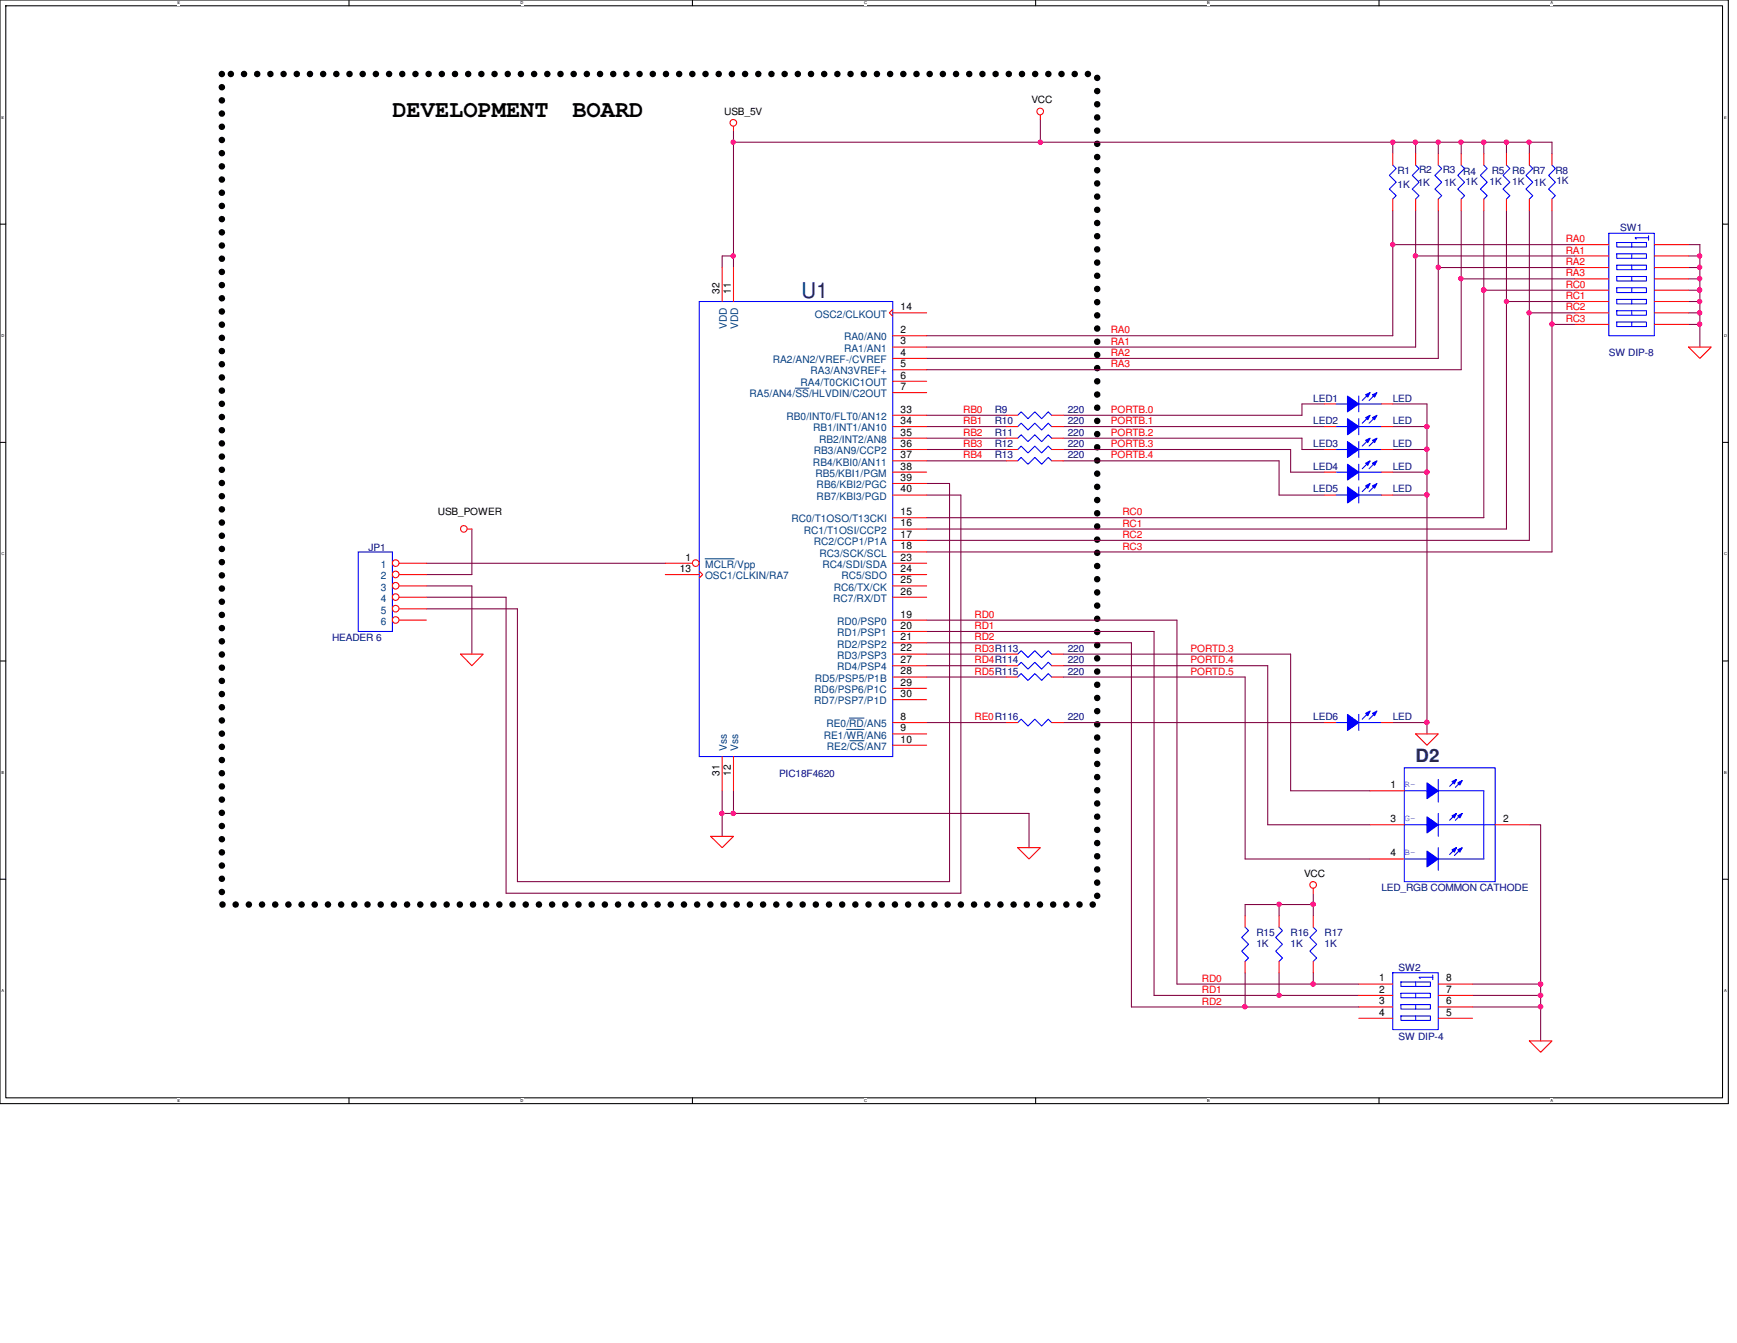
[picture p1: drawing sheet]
<svg xmlns="http://www.w3.org/2000/svg" width="279mm" height="216mm" viewBox="0 0 279 216" stroke-linecap="round" stroke-linejoin="round" font-family="sans-serif">
<path d="M0 0h278v177.4h-278zM.9 .9h276.2v175.6h-276.2z" fill="none" stroke="#000" stroke-width=".17"/>
<g fill="#fff">
<path d="M28.5 .1h.5v.7h-.5z"/>
<path d="M28.5 176.6h.5v.7h-.5z"/>
</g>
<path d="M56.1 0v.9M56.1 176.5v.9" fill="none" stroke="#000" stroke-width=".17"/>
<g fill="#fff">
<path d="M83.7 .1h.5v.7h-.5z"/>
<path d="M83.7 176.6h.5v.7h-.5z"/>
</g>
<path d="M111.4 0v.9M111.4 176.5v.9" fill="none" stroke="#000" stroke-width=".17"/>
<g fill="#fff">
<path d="M139 .1h.4v.7h-.4z"/>
<path d="M139 176.6h.4v.7h-.4z"/>
</g>
<path d="M166.6 0v.9M166.6 176.5v.9" fill="none" stroke="#000" stroke-width=".17"/>
<g fill="#fff">
<path d="M194.2 .1h.4v.7h-.4z"/>
<path d="M194.2 176.6h.4v.7h-.4z"/>
</g>
<path d="M221.8 0v.9M221.8 176.5v.9" fill="none" stroke="#000" stroke-width=".17"/>
<g fill="#fff">
<path d="M249.4 .1h.4v.7h-.4z"/>
<path d="M249.4 176.6h.4v.7h-.4z"/>
<path d="M.3 18.5h.4v.7h-.4z"/>
<path d="M277.3 18.5h.4v.7h-.4z"/>
<path d="M.3 53.6h.4v.7h-.4z"/>
<path d="M277.3 53.6h.5v.7h-.5z"/>
</g>
<path d="M0 36h.9M277.1 36h.9" fill="none" stroke="#000" stroke-width=".17"/>
<g fill="#fff">
<path d="M.3 88.6h.4v.8h-.4z"/>
<path d="M277.3 88.6h.5v.8h-.5z"/>
</g>
<path d="M0 71.1h.9M277.1 71.1h.9" fill="none" stroke="#000" stroke-width=".17"/>
<g fill="#fff">
<path d="M.3 123.8h.4v.7h-.4z"/>
<path d="M277.3 123.8h.4v.7h-.4z"/>
</g>
<path d="M0 106.3h.9M277.1 106.3h.9" fill="none" stroke="#000" stroke-width=".17"/>
<g fill="#fff">
<path d="M.3 158.9h.3v.7h-.3z"/>
<path d="M277.3 158.9h.4v.7h-.4z"/>
</g>
<path d="M0 141.4h.9M277.1 141.4h.9" fill="none" stroke="#000" stroke-width=".17"/>
<path d="M35.7 11.9h140.8v133.5h-140.8z" fill="none" stroke="#000" stroke-width="1.1" stroke-dasharray="0 2.1"/>
<path d="M116.2 43v-1.9h1.8v1.9M149.1 79.6h5.5v64h-73.2v-47.6h-12.8M149.1 77.7h3.6v64h-69.5v-43.8h-14.6M68.6 94.2h7.3v11M68.6 90.6h38.4M75.9 85v7.4h-7.3M116.2 127.1v3.7h49.3v5.5M118 127.1v3.7" fill="none" stroke="#800040" stroke-width=".17"/>
<circle cx="117.9" cy="130.8" r=".34" fill="#f0f"/>
<circle cx="117.9" cy="130.8" r=".34" fill="none" stroke="#f0f" stroke-width=".17"/>
<path d="M118 22.9v18.2" fill="none" stroke="#800040" stroke-width=".17"/>
<circle cx="117.9" cy="41.1" r=".34" fill="#f0f"/>
<circle cx="117.9" cy="41.1" r=".34" fill="none" stroke="#f0f" stroke-width=".17"/>
<path d="M271.6 39.3h1.8v1.8h-1.8M271.6 43h1.8M271.6 44.8h1.8" fill="none" stroke="#800040" stroke-width=".17"/>
<circle cx="273.4" cy="41.1" r=".34" fill="#f0f"/>
<circle cx="273.4" cy="41.1" r=".34" fill="none" stroke="#f0f" stroke-width=".17"/>
<path d="M224 39.3v14.7M235 44.8h18.3M273.4 41.1v1.9" fill="none" stroke="#800040" stroke-width=".17"/>
<circle cx="224" cy="39.3" r=".34" fill="#f0f"/>
<circle cx="224" cy="39.3" r=".34" fill="none" stroke="#f0f" stroke-width=".17"/>
<path d="M227.7 41.1v14.7" fill="none" stroke="#800040" stroke-width=".17"/>
<circle cx="227.7" cy="41.1" r=".34" fill="#f0f"/>
<circle cx="227.7" cy="41.1" r=".34" fill="none" stroke="#f0f" stroke-width=".17"/>
<path d="M231.4 43v14.6" fill="none" stroke="#800040" stroke-width=".17"/>
<circle cx="231.3" cy="43" r=".34" fill="#f0f"/>
<circle cx="231.3" cy="43" r=".34" fill="none" stroke="#f0f" stroke-width=".17"/>
<path d="M235 44.8v14.6" fill="none" stroke="#800040" stroke-width=".17"/>
<circle cx="235" cy="44.8" r=".34" fill="#f0f"/>
<circle cx="235" cy="44.8" r=".34" fill="none" stroke="#f0f" stroke-width=".17"/>
<path d="M273.4 43v1.8" fill="none" stroke="#800040" stroke-width=".17"/>
<circle cx="273.4" cy="43" r=".34" fill="#f0f"/>
<circle cx="273.4" cy="43" r=".34" fill="none" stroke="#f0f" stroke-width=".17"/>
<path d="M238.7 22.9v1.8" fill="none" stroke="#800040" stroke-width=".17"/>
<circle cx="238.7" cy="22.9" r=".36" fill="#f0f"/>
<circle cx="238.7" cy="22.9" r=".36" fill="none" stroke="#f0f" stroke-width=".17"/>
<path d="M238.7 22.9h3.6M242.3 22.9v1.8M242.3 22.9h3.7" fill="none" stroke="#800040" stroke-width=".17"/>
<circle cx="242.3" cy="22.9" r=".34" fill="#f0f"/>
<circle cx="242.3" cy="22.9" r=".34" fill="none" stroke="#f0f" stroke-width=".17"/>
<path d="M246 22.9v1.8" fill="none" stroke="#800040" stroke-width=".17"/>
<circle cx="246" cy="22.9" r=".34" fill="#f0f"/>
<circle cx="246" cy="22.9" r=".34" fill="none" stroke="#f0f" stroke-width=".17"/>
<path d="M118 22.9h49.3M246 22.9h3.6v1.8M149.1 54h74.9M149.1 55.8h78.6M149.1 57.6h82.3M149.1 59.4h85.9" fill="none" stroke="#800040" stroke-width=".17"/>
<circle cx="117.9" cy="22.9" r=".34" fill="#f0f"/>
<circle cx="117.9" cy="22.9" r=".34" fill="none" stroke="#f0f" stroke-width=".17"/>
<circle cx="167.3" cy="22.9" r=".34" fill="#f0f"/>
<circle cx="167.3" cy="22.9" r=".34" fill="none" stroke="#f0f" stroke-width=".17"/>
<path d="M118 21v1.9M205.7 74.1v5.5M116.2 130.8v3.7" fill="none" stroke="#800040" stroke-width=".17"/>
<circle cx="116.1" cy="130.8" r=".34" fill="#f0f"/>
<circle cx="116.1" cy="130.8" r=".34" fill="none" stroke="#f0f" stroke-width=".17"/>
<path d="M149.1 74.1h12.8M171 74.1h34.7M171 70.4h38.4M224 68.6h5.5v3.7M224 72.3h5.5M224 64.9h5.5M229.5 72.3v3.6h-5.5M149.1 105.2h12.8M171 105.2h36.6v21.9" fill="none" stroke="#800040" stroke-width=".17"/>
<circle cx="229.5" cy="75.9" r=".36" fill="#f0f"/>
<circle cx="229.5" cy="75.9" r=".36" fill="none" stroke="#f0f" stroke-width=".17"/>
<circle cx="229.5" cy="72.2" r=".36" fill="#f0f"/>
<circle cx="229.5" cy="72.2" r=".36" fill="none" stroke="#f0f" stroke-width=".17"/>
<path d="M229.5 64.9v3.7" fill="none" stroke="#800040" stroke-width=".17"/>
<circle cx="229.5" cy="68.6" r=".36" fill="#f0f"/>
<circle cx="229.5" cy="68.6" r=".36" fill="none" stroke="#f0f" stroke-width=".17"/>
<path d="M167.3 22.9h56.7v1.8M149.1 66.8h12.8M149.1 68.6h12.8M149.1 72.3h12.8M149.1 70.4h12.8M171 68.6h42.1M171 72.3h36.6M209.4 64.9h3.7M209.4 70.4v1.9h3.7M229.5 75.9v3.7" fill="none" stroke="#800040" stroke-width=".17"/>
<circle cx="224" cy="22.9" r=".34" fill="#f0f"/>
<circle cx="224" cy="22.9" r=".34" fill="none" stroke="#f0f" stroke-width=".17"/>
<path d="M227.7 22.9v1.8" fill="none" stroke="#800040" stroke-width=".17"/>
<circle cx="227.7" cy="22.9" r=".34" fill="#f0f"/>
<circle cx="227.7" cy="22.9" r=".34" fill="none" stroke="#f0f" stroke-width=".17"/>
<path d="M227.7 22.9h3.7v1.8" fill="none" stroke="#800040" stroke-width=".17"/>
<circle cx="231.3" cy="22.9" r=".34" fill="#f0f"/>
<circle cx="231.3" cy="22.9" r=".34" fill="none" stroke="#f0f" stroke-width=".17"/>
<path d="M231.4 22.9h3.6v1.8" fill="none" stroke="#800040" stroke-width=".17"/>
<circle cx="235" cy="22.9" r=".34" fill="#f0f"/>
<circle cx="235" cy="22.9" r=".34" fill="none" stroke="#f0f" stroke-width=".17"/>
<path d="M235 22.9h3.7M273.4 44.8v1.9" fill="none" stroke="#800040" stroke-width=".17"/>
<circle cx="273.4" cy="46.6" r=".35" fill="#f0f"/>
<circle cx="273.4" cy="46.6" r=".35" fill="none" stroke="#f0f" stroke-width=".17"/>
<circle cx="273.4" cy="44.8" r=".34" fill="#f0f"/>
<circle cx="273.4" cy="44.8" r=".34" fill="none" stroke="#f0f" stroke-width=".17"/>
<path d="M271.6 46.7h1.8v1.8M271.6 48.5h1.8M273.4 48.5v1.8" fill="none" stroke="#800040" stroke-width=".17"/>
<circle cx="273.4" cy="50.3" r=".34" fill="#f0f"/>
<circle cx="273.4" cy="50.3" r=".34" fill="none" stroke="#f0f" stroke-width=".17"/>
<circle cx="273.4" cy="48.5" r=".34" fill="#f0f"/>
<circle cx="273.4" cy="48.5" r=".34" fill="none" stroke="#f0f" stroke-width=".17"/>
<path d="M271.6 50.3h1.8v1.9M271.6 52.2h1.8M273.4 52.2v3.6" fill="none" stroke="#800040" stroke-width=".17"/>
<circle cx="273.4" cy="52.1" r=".34" fill="#f0f"/>
<circle cx="273.4" cy="52.1" r=".34" fill="none" stroke="#f0f" stroke-width=".17"/>
<path d="M167.3 19.2v3.7M253.3 46.7h-14.6v36.5h-89.6M253.3 48.5h-11v36.5h-93.2M253.3 50.3h-7.3v36.6h-96.9M253.3 52.2h-3.7v36.5h-100.5M211.2 145.4h-5.5v1.8" fill="none" stroke="#800040" stroke-width=".17"/>
<circle cx="211.2" cy="145.4" r=".36" fill="#f0f"/>
<circle cx="211.2" cy="145.4" r=".36" fill="none" stroke="#f0f" stroke-width=".17"/>
<circle cx="205.7" cy="145.4" r=".34" fill="#f0f"/>
<circle cx="205.7" cy="145.4" r=".34" fill="none" stroke="#f0f" stroke-width=".17"/>
<path d="M205.7 156.4v3.6h12.9M211.2 143.6v3.6M211.2 156.4v1.8h7.4" fill="none" stroke="#800040" stroke-width=".17"/>
<circle cx="205.7" cy="160" r=".34" fill="#f0f"/>
<circle cx="205.7" cy="160" r=".34" fill="none" stroke="#f0f" stroke-width=".17"/>
<path d="M149.1 99.7h40.2v58.5h21.9" fill="none" stroke="#800040" stroke-width=".17"/>
<circle cx="211.2" cy="158.2" r=".36" fill="#f0f"/>
<circle cx="211.2" cy="158.2" r=".36" fill="none" stroke="#f0f" stroke-width=".17"/>
<path d="M149.1 101.5h36.5v58.5h20.1M236.9 158.2h10.9v1.8h-10.9" fill="none" stroke="#800040" stroke-width=".17"/>
<circle cx="247.8" cy="160" r=".36" fill="#f0f"/>
<circle cx="247.8" cy="160" r=".36" fill="none" stroke="#f0f" stroke-width=".17"/>
<path d="M236.9 161.9h10.9" fill="none" stroke="#800040" stroke-width=".17"/>
<circle cx="247.8" cy="161.8" r=".36" fill="#f0f"/>
<circle cx="247.8" cy="161.8" r=".36" fill="none" stroke="#f0f" stroke-width=".17"/>
<path d="M224 22.9h3.7M205.7 79.6h7.4M207.6 127.1h12.8M246 132.6h1.8v25.6M247.8 160v7.3" fill="none" stroke="#800040" stroke-width=".17"/>
<circle cx="247.8" cy="158.2" r=".36" fill="#f0f"/>
<circle cx="247.8" cy="158.2" r=".36" fill="none" stroke="#f0f" stroke-width=".17"/>
<path d="M149.1 103.3h32.9v58.6h18.3M200.3 156.4v5.5M205.7 145.4h-5.4v1.8M200.3 161.9h18.3" fill="none" stroke="#800040" stroke-width=".17"/>
<circle cx="200.2" cy="161.8" r=".34" fill="#f0f"/>
<circle cx="200.2" cy="161.8" r=".34" fill="none" stroke="#f0f" stroke-width=".17"/>
<path d="M224 79.6h5.5v36.6M149.1 107h12.8M149.1 108.8h12.8M171 108.8h29.3v29.3h20.1M171 107h32.9v25.6h16.5" fill="none" stroke="#800040" stroke-width=".17"/>
<circle cx="229.5" cy="116.1" r=".36" fill="#f0f"/>
<circle cx="229.5" cy="116.1" r=".36" fill="none" stroke="#f0f" stroke-width=".17"/>
<circle cx="229.5" cy="79.5" r=".36" fill="#f0f"/>
<circle cx="229.5" cy="79.5" r=".36" fill="none" stroke="#f0f" stroke-width=".17"/>
<path d="M249.6 33.9v18.3M207.6 72.3v3.6h5.5M209.4 64.9v1.9h-38.4M149.1 116.2h12.8M171 116.2h42.1M224 116.2h5.5v1.8" fill="none" stroke="#800040" stroke-width=".17"/>
<circle cx="249.6" cy="52.1" r=".34" fill="#f0f"/>
<circle cx="249.6" cy="52.1" r=".34" fill="none" stroke="#f0f" stroke-width=".17"/>
<path d="M246 33.9v16.4" fill="none" stroke="#800040" stroke-width=".17"/>
<circle cx="246" cy="50.3" r=".34" fill="#f0f"/>
<circle cx="246" cy="50.3" r=".34" fill="none" stroke="#f0f" stroke-width=".17"/>
<path d="M242.3 33.9v14.6" fill="none" stroke="#800040" stroke-width=".17"/>
<circle cx="242.3" cy="48.5" r=".34" fill="#f0f"/>
<circle cx="242.3" cy="48.5" r=".34" fill="none" stroke="#f0f" stroke-width=".17"/>
<path d="M238.7 33.9v12.8" fill="none" stroke="#800040" stroke-width=".17"/>
<circle cx="238.6" cy="46.6" r=".37" fill="#f0f"/>
<circle cx="238.6" cy="46.6" r=".37" fill="none" stroke="#f0f" stroke-width=".17"/>
<path d="M224 33.9v5.4h29.3M227.7 33.9v7.2h25.6M231.4 33.9v9.1h21.9M235 33.9v10.9" fill="none" stroke="#800040" stroke-width=".17"/>
<g fill="none" stroke="#f00" stroke-width=".17">
<path d="M167.3 18.5v.7M118 20.3v.7M271.6 55.8h3.7l-1.9 1.8zM75.2 85h.7M74.1 105.2h3.6l-1.8 1.8zM227.7 118h3.7l-1.9 1.8zM114.3 134.5h3.7l-1.8 1.8zM163.7 136.3h3.6l-1.8 1.8zM211.2 142.8v.8M246 167.3h3.6l-1.8 1.9z"/>
<circle cx="118" cy="19.7" r=".54"/>
<circle cx="167.3" cy="17.9" r=".54"/>
<circle cx="74.6" cy="85" r=".54"/>
<circle cx="211.2" cy="142.3" r=".54"/>
</g>
<path d="M214.9 79.6h1.8M218.6 78.3v2.6M218.6 79.6h3.6" fill="none" stroke="#00f" stroke-width=".17"/>
<path d="M216.7 78.3l1.9 1.3-1.9 1.3z" fill-rule="evenodd" fill="#00f"/>
<path d="M216.7 78.3l1.9 1.3-1.9 1.3z" fill="none" stroke="#00f" stroke-width=".17"/>
<path d="M220.8 78.1l.7-.4-.4 .8z" fill-rule="evenodd" fill="#00f"/>
<path d="M220.8 78.1l.7-.4-.4 .8z" fill="none" stroke="#00f" stroke-width=".17"/>
<path d="M219.7 78.1l.7-.4-.4 .8z" fill-rule="evenodd" fill="#00f"/>
<path d="M219.7 78.1l.7-.4-.4 .8zM220.2 77.9l-1.1 1.1M221.3 77.9l-1.1 1.1M57.6 88.7h5.5v12.8h-5.5z" fill="none" stroke="#00f" stroke-width=".17"/>
<path d="M213.1 79.6h1.8M222.2 79.6h1.8" fill="none" stroke="#f00" stroke-width=".17"/>
<circle cx="63.6" cy="90.5" r=".54" fill="#fff"/>
<g fill="none" stroke="#f00" stroke-width=".17">
<path d="M64.2 90.6h4.4"/>
<circle cx="63.6" cy="90.5" r=".54"/>
</g>
<circle cx="63.6" cy="92.3" r=".54" fill="#fff"/>
<g fill="none" stroke="#f00" stroke-width=".17">
<path d="M64.2 92.4h4.4"/>
<circle cx="63.6" cy="92.3" r=".54"/>
</g>
<circle cx="63.6" cy="94.2" r=".54" fill="#fff"/>
<g fill="none" stroke="#f00" stroke-width=".17">
<path d="M64.2 94.2h4.4"/>
<circle cx="63.6" cy="94.2" r=".54"/>
</g>
<circle cx="63.6" cy="96" r=".54" fill="#fff"/>
<g fill="none" stroke="#f00" stroke-width=".17">
<path d="M64.2 96h4.4"/>
<circle cx="63.6" cy="96" r=".54"/>
</g>
<circle cx="63.6" cy="97.8" r=".54" fill="#fff"/>
<g fill="none" stroke="#f00" stroke-width=".17">
<path d="M64.2 97.9h4.4"/>
<circle cx="63.6" cy="97.8" r=".54"/>
</g>
<circle cx="63.6" cy="99.7" r=".54" fill="#fff"/>
<g fill="none" stroke="#f00" stroke-width=".17">
<path d="M238.7 24.7v1.8M238.7 32v1.9M242.3 24.7v1.8M242.3 32v1.9M246 24.7v1.8M246 32v1.9M249.6 24.7v1.8M249.6 32v1.9M253.3 39.3h5.5M266.1 39.3h5.5M253.3 41.1h5.5M253.3 43h5.5"/>
<path d="M253.3 44.8h5.5M253.3 46.7h5.5M253.3 48.5h5.5M253.3 50.3h5.5M253.3 52.2h5.5M266.1 41.1h5.5M266.1 43h5.5M266.1 44.8h5.5M266.1 46.7h5.5M266.1 48.5h5.5M266.1 50.3h5.5M266.1 52.2h5.5"/>
<path d="M161.9 68.6h1.8M161.9 72.3h1.8M161.9 70.4h1.8M161.9 66.8h1.8M169.2 68.6h1.8M169.2 72.3h1.8M169.2 70.4h1.8M169.2 66.8h1.8M64.2 99.7h4.4M161.9 105.2h1.8M169.2 105.2h1.8M205.7 147.2v1.9"/>
<path d="M205.7 154.6v1.8M211.2 147.2v1.9M211.2 154.6v1.8"/>
<circle cx="63.6" cy="99.7" r=".54"/>
</g>
<g fill="none" stroke="#00f" stroke-width=".17">
<path d="M238.7 26.5l.5 .6-1.1 1.1 1.1 1.1-1.1 1.1 1.1 1.1-.5 .5M242.3 26.5l.6 .6-1.1 1.1 1.1 1.1-1.1 1.1 1.1 1.1-.6 .5M246 26.5l.5 .6-1.1 1.1 1.1 1.1-1.1 1.1 1.1 1.1-.5 .5M249.6 26.5l.6 .6-1.1 1.1 1.1 1.1-1.1 1.1 1.1 1.1-.6 .5M258.8 37.5h7.3v16.5h-7.3zM260.1 39h4.7v.7h-4.7zM262.5 39v.7M265.2 38.2h-2.2l.2 .2M265.2 37.9v.7M260.1 40.8h4.7v.7h-4.7zM260.1 42.6h4.7v.7h-4.7zM260.1 44.4h4.7v.8h-4.7z"/>
<path d="M260.1 46.3h4.7v.7h-4.7zM260.1 48.1h4.7v.8h-4.7zM260.1 50h4.7v.7h-4.7zM260.1 51.8h4.7v.7h-4.7zM262.5 40.8v.7M262.5 42.6v.7M262.5 44.4v.8M262.5 46.3v.7M262.5 48.1v.8M262.5 50v.7M262.5 51.8v.7M163.7 68.6l.6-.6 1.1 1.1 1.1-1.1 1.1 1.1 1-1.1 .6 .6"/>
<path d="M163.7 72.3l.6-.6 1.1 1.1 1.1-1.1 1.1 1.1 1-1.1 .6 .6M163.7 70.4l.6-.5 1.1 1.1 1.1-1.1 1.1 1.1 1-1.1 .6 .5M163.7 66.8l.6-.6 1.1 1.1 1.1-1.1 1.1 1.1 1-1.1 .6 .6M163.7 105.2l.6-.6 1.1 1.1 1.1-1.1 1.1 1.1 1-1.1 .6 .6M214.9 116.2h1.8M218.6 114.9v2.5M218.6 116.2h3.6M205.7 149.1l.6 .5-1.1 1.1 1.1 1.1-1.1 1.1 1.1 1.1-.6 .6M211.2 149.1l.6 .5-1.1 1.1 1.1 1.1-1.1 1.1 1.1 1.1-.6 .6"/>
</g>
<path d="M216.7 114.9l1.9 1.3-1.9 1.2z" fill-rule="evenodd" fill="#00f"/>
<path d="M216.7 114.9l1.9 1.3-1.9 1.2z" fill="none" stroke="#00f" stroke-width=".17"/>
<path d="M220.8 114.7l.7-.4-.4 .8z" fill-rule="evenodd" fill="#00f"/>
<path d="M220.8 114.7l.7-.4-.4 .8z" fill="none" stroke="#00f" stroke-width=".17"/>
<path d="M219.7 114.7l.7-.4-.4 .8z" fill-rule="evenodd" fill="#00f"/>
<path d="M112.5 48.5h31.1v73.1h-31.1zM219.7 114.7l.7-.4-.4 .8zM220.2 114.5l-1.1 1.1M221.3 114.5l-1.1 1.1" fill="none" stroke="#00f" stroke-width=".17"/>
<path d="M213.1 116.2h1.8M222.2 116.2h1.8" fill="none" stroke="#f00" stroke-width=".17"/>
<circle cx="111.9" cy="90.5" r=".54" fill="#fff"/>
<g fill="none" stroke="#f00" stroke-width=".17">
<path d="M116.2 43v5.5M118 43v5.5M143.6 54h5.5M143.6 55.8h5.5M143.6 57.6h5.5M143.6 59.4h5.5M143.6 49.7l-.6 .6 .6 .5M143.6 50.3h5.5M143.6 61.3h5.5M143.6 63.1h5.5M143.6 66.8h5.5M143.6 68.6h5.5"/>
<path d="M143.6 70.4h5.5M143.6 72.3h5.5M143.6 74.1h5.5M143.6 75.9h5.5M143.6 77.7h5.5M143.6 79.6h5.5M161.9 74.1h1.8M169.2 74.1h1.8M107 92.4h5.5M107 90.6h4.4M112.5 91.8l.5 .6-.5 .5M143.6 99.7h5.5"/>
<path d="M143.6 96h5.5M143.6 94.2h5.5M143.6 92.4h5.5M143.6 90.6h5.5M143.6 88.7h5.5M143.6 86.9h5.5M143.6 85h5.5M143.6 83.2h5.5M143.6 116.2h5.5M143.6 118h5.5M143.6 119.8h5.5M143.6 101.5h5.5"/>
<path d="M143.6 103.3h5.5M143.6 105.2h5.5M143.6 107h5.5M143.6 108.8h5.5M143.6 110.7h5.5M143.6 112.5h5.5M161.9 108.8h1.8M169.2 108.8h1.8M116.2 121.6v5.5M118 121.6v5.5M200.3 147.2v1.9M200.3 154.6v1.8"/>
<path d="M218.6 158.2h5.4M231.4 158.2h5.5M218.6 160h5.4M218.6 161.9h5.4M218.6 163.7h5.4M231.4 160h5.5M231.4 161.9h5.5M231.4 163.7h5.5"/>
<circle cx="111.9" cy="90.5" r=".54"/>
</g>
<path d="M127.9 62.4h2.2M113.4 89.8h4.7M136.2 117.3h2.8M136.6 115.4h2.4M136.7 119.1h2.3" fill="none" stroke="#004080" stroke-width=".16"/>
<g fill="none" stroke="#00f" stroke-width=".17">
<path d="M163.7 74.1l.6-.6 1.1 1.1 1.1-1.1 1.1 1.1 1-1.1 .6 .6M163.7 108.8l.6-.5 1.1 1.1 1.1-1.1 1.1 1.1 1-1.1 .6 .5M200.3 149.1l.5 .5-1.1 1.1 1.1 1.1-1.1 1.1 1.1 1.1-.5 .6M224 156.4h7.4v9.1h-7.4zM225.3 157.9h4.8v.7h-4.8zM225.3 159.7h4.8v.7h-4.8zM227.7 157.9v.7M227.7 159.7v.7M230.5 157.1h-2.2l.1 .2M230.5 156.8v.7M225.3 161.5h4.8v.7h-4.8zM225.3 163.3h4.8v.7h-4.8z"/>
<path d="M227.7 161.5v.7M227.7 163.3v.7"/>
</g>
<path d="M229.5 125.9l1.9 1.2-1.9 1.3z" fill-rule="evenodd" fill="#00f"/>
<path d="M229.5 125.9l1.9 1.2-1.9 1.3z" fill="none" stroke="#00f" stroke-width=".17"/>
<path d="M233.6 125.6l.7-.3-.4 .7z" fill-rule="evenodd" fill="#00f"/>
<path d="M233.6 125.6l.7-.3-.4 .7zM234.3 125.3l-1.1 1.1" fill="none" stroke="#00f" stroke-width=".17"/>
<path d="M234.5 125.9l.7-.4-.4 .7z" fill-rule="evenodd" fill="#00f"/>
<path d="M225.9 127.1h12.8M231.4 125.3v3.6M234.3 136.3l-1.1 1.1M234.5 125.9l.7-.4-.4 .7z" fill="none" stroke="#00f" stroke-width=".17"/>
<path d="M229.5 131.3l1.9 1.3-1.9 1.3z" fill-rule="evenodd" fill="#00f"/>
<path d="M229.5 131.3l1.9 1.3-1.9 1.3z" fill="none" stroke="#00f" stroke-width=".17"/>
<path d="M229.5 136.8l1.9 1.3-1.9 1.3z" fill-rule="evenodd" fill="#00f"/>
<path d="M225.9 132.6h12.8M225.9 138.1h12.8M229.5 136.8l1.9 1.3-1.9 1.3zM235 136.4l-1.1 1.1M235.2 130.8l-1.1 1.1" fill="none" stroke="#00f" stroke-width=".17"/>
<path d="M233.6 131.1l.7-.3-.4 .7z" fill-rule="evenodd" fill="#00f"/>
<path d="M233.6 131.1l.7-.3-.4 .7z" fill="none" stroke="#00f" stroke-width=".17"/>
<path d="M234.5 131.1l.7-.3-.4 .7z" fill-rule="evenodd" fill="#00f"/>
<path d="M234.5 131.1l.7-.3-.4 .7z" fill="none" stroke="#00f" stroke-width=".17"/>
<path d="M233.6 136.6l.7-.3-.4 .7z" fill-rule="evenodd" fill="#00f"/>
<path d="M233.6 136.6l.7-.3-.4 .7z" fill="none" stroke="#00f" stroke-width=".17"/>
<path d="M234.5 136.6l.7-.3-.4 .7z" fill-rule="evenodd" fill="#00f"/>
<g fill="none" stroke="#00f" stroke-width=".17">
<path d="M227.7 26.5l.6 .6-1.1 1.1 1.1 1.1-1.1 1.1 1.1 1.1-.6 .5M231.4 26.5l.5 .6-1.1 1.1 1.1 1.1-1.1 1.1 1.1 1.1-.5 .5M214.9 68.6h1.8M218.6 67.3v2.6M218.6 68.6h3.6M163.7 116.2l.6-.6 1.1 1.1 1.1-1.1 1.1 1.1 1-1.1 .6 .6M225.9 123.4h14.6v18.3h-14.6zM231.4 130.8v3.7M231.4 136.3v3.6M234.3 130.8l-1.1 1.1M234.5 136.6l.7-.3-.4 .7zM235.2 125.5l-1.1 1.1"/>
<path d="M238.7 127.1v11M238.7 132.6h1.8"/>
</g>
<path d="M227.7 24.7v1.8M227.7 32v1.9M231.4 24.7v1.8M231.4 32v1.9M161.9 116.2h1.8M169.2 116.2h1.8M220.4 127.1h5.5M220.4 132.6h5.5M220.4 138.1h5.5M240.5 132.6h5.5" fill="none" stroke="#f00" stroke-width=".17"/>
<path d="M216.7 67.3l1.9 1.3-1.9 1.3z" fill-rule="evenodd" fill="#00f"/>
<path d="M216.7 67.3l1.9 1.3-1.9 1.3z" fill="none" stroke="#00f" stroke-width=".17"/>
<path d="M220.8 67.1l.7-.3-.4 .7z" fill-rule="evenodd" fill="#00f"/>
<path d="M220.8 67.1l.7-.3-.4 .7z" fill="none" stroke="#00f" stroke-width=".17"/>
<path d="M219.7 67.1l.7-.3-.4 .7z" fill-rule="evenodd" fill="#00f"/>
<path d="M224 26.5l.6 .6-1.1 1.1 1.1 1.1-1.1 1.1 1.1 1.1-.6 .5M214.9 64.9h1.8M218.6 63.7v2.5M218.6 64.9h3.6M219.7 67.1l.7-.3-.4 .7zM220.2 67l-1.1 1M221.3 67l-1.1 1" fill="none" stroke="#00f" stroke-width=".17"/>
<path d="M224 24.7v1.8M224 32v1.9M213.1 68.6h1.8M222.2 68.6h1.8" fill="none" stroke="#f00" stroke-width=".17"/>
<path d="M216.7 63.7l1.9 1.2-1.9 1.3z" fill-rule="evenodd" fill="#00f"/>
<path d="M216.7 63.7l1.9 1.2-1.9 1.3z" fill="none" stroke="#00f" stroke-width=".17"/>
<path d="M220.8 63.5l.7-.4-.4 .7z" fill-rule="evenodd" fill="#00f"/>
<path d="M220.8 63.5l.7-.4-.4 .7z" fill="none" stroke="#00f" stroke-width=".17"/>
<path d="M219.7 63.5l.7-.4-.4 .7z" fill-rule="evenodd" fill="#00f"/>
<path d="M235 26.5l.6 .6-1.1 1.1 1.1 1.1-1.1 1.1 1.1 1.1-.6 .5M214.9 72.3h1.8M218.6 71v2.5M218.6 72.3h3.6M219.7 63.5l.7-.4-.4 .7zM220.2 63.3l-1.1 1.1M221.3 63.3l-1.1 1.1" fill="none" stroke="#00f" stroke-width=".17"/>
<path d="M235 24.7v1.8M235 32v1.9M213.1 64.9h1.8M222.2 64.9h1.8" fill="none" stroke="#f00" stroke-width=".17"/>
<path d="M216.7 71l1.9 1.3-1.9 1.2z" fill-rule="evenodd" fill="#00f"/>
<path d="M216.7 71l1.9 1.3-1.9 1.2z" fill="none" stroke="#00f" stroke-width=".17"/>
<path d="M220.8 70.8l.7-.4-.4 .8z" fill-rule="evenodd" fill="#00f"/>
<path d="M220.8 70.8l.7-.4-.4 .8z" fill="none" stroke="#00f" stroke-width=".17"/>
<path d="M219.7 70.8l.7-.4-.4 .8z" fill-rule="evenodd" fill="#00f"/>
<path d="M214.9 75.9h1.8M218.6 74.6v2.6M218.6 75.9h3.6M219.7 70.8l.7-.4-.4 .8zM220.2 70.6l-1.1 1.1M221.3 70.6l-1.1 1.1" fill="none" stroke="#00f" stroke-width=".17"/>
<path d="M213.1 72.3h1.8M222.2 72.3h1.8" fill="none" stroke="#f00" stroke-width=".17"/>
<path d="M216.7 74.6l1.9 1.3-1.9 1.3z" fill-rule="evenodd" fill="#00f"/>
<path d="M216.7 74.6l1.9 1.3-1.9 1.3z" fill="none" stroke="#00f" stroke-width=".17"/>
<path d="M220.8 74.5l.7-.4-.4 .7z" fill-rule="evenodd" fill="#00f"/>
<path d="M220.8 74.5l.7-.4-.4 .7z" fill="none" stroke="#00f" stroke-width=".17"/>
<path d="M219.7 74.5l.7-.4-.4 .7z" fill-rule="evenodd" fill="#00f"/>
<path d="M219.7 74.5l.7-.4-.4 .7zM220.2 74.3l-1.1 1.1M221.3 74.3l-1.1 1.1M163.7 107l.6-.5 1.1 1.1 1.1-1.1 1.1 1.1 1-1.1 .6 .5" fill="none" stroke="#00f" stroke-width=".17"/>
<path d="M213.1 75.9h1.8M222.2 75.9h1.8M161.9 107h1.8M169.2 107h1.8" fill="none" stroke="#f00" stroke-width=".17"/>
<circle cx="117.9" cy="130.8" r=".34" fill="#f0f"/>
<circle cx="117.9" cy="130.8" r=".34" fill="none" stroke="#f0f" stroke-width=".17"/>
<circle cx="117.9" cy="41.1" r=".34" fill="#f0f"/>
<circle cx="117.9" cy="41.1" r=".34" fill="none" stroke="#f0f" stroke-width=".17"/>
<circle cx="273.4" cy="41.1" r=".34" fill="#f0f"/>
<circle cx="273.4" cy="41.1" r=".34" fill="none" stroke="#f0f" stroke-width=".17"/>
<circle cx="224" cy="39.3" r=".34" fill="#f0f"/>
<circle cx="224" cy="39.3" r=".34" fill="none" stroke="#f0f" stroke-width=".17"/>
<circle cx="227.7" cy="41.1" r=".34" fill="#f0f"/>
<circle cx="227.7" cy="41.1" r=".34" fill="none" stroke="#f0f" stroke-width=".17"/>
<circle cx="231.3" cy="43" r=".34" fill="#f0f"/>
<circle cx="231.3" cy="43" r=".34" fill="none" stroke="#f0f" stroke-width=".17"/>
<circle cx="235" cy="44.8" r=".34" fill="#f0f"/>
<circle cx="235" cy="44.8" r=".34" fill="none" stroke="#f0f" stroke-width=".17"/>
<circle cx="273.4" cy="43" r=".34" fill="#f0f"/>
<circle cx="273.4" cy="43" r=".34" fill="none" stroke="#f0f" stroke-width=".17"/>
<circle cx="238.7" cy="22.9" r=".36" fill="#f0f"/>
<circle cx="238.7" cy="22.9" r=".36" fill="none" stroke="#f0f" stroke-width=".17"/>
<circle cx="242.3" cy="22.9" r=".34" fill="#f0f"/>
<circle cx="242.3" cy="22.9" r=".34" fill="none" stroke="#f0f" stroke-width=".17"/>
<circle cx="246" cy="22.9" r=".34" fill="#f0f"/>
<circle cx="246" cy="22.9" r=".34" fill="none" stroke="#f0f" stroke-width=".17"/>
<circle cx="117.9" cy="22.9" r=".34" fill="#f0f"/>
<circle cx="117.9" cy="22.9" r=".34" fill="none" stroke="#f0f" stroke-width=".17"/>
<circle cx="167.3" cy="22.9" r=".34" fill="#f0f"/>
<circle cx="167.3" cy="22.9" r=".34" fill="none" stroke="#f0f" stroke-width=".17"/>
<circle cx="116.1" cy="130.8" r=".34" fill="#f0f"/>
<circle cx="116.1" cy="130.8" r=".34" fill="none" stroke="#f0f" stroke-width=".17"/>
<circle cx="229.5" cy="75.9" r=".36" fill="#f0f"/>
<circle cx="229.5" cy="75.9" r=".36" fill="none" stroke="#f0f" stroke-width=".17"/>
<circle cx="229.5" cy="72.2" r=".36" fill="#f0f"/>
<circle cx="229.5" cy="72.2" r=".36" fill="none" stroke="#f0f" stroke-width=".17"/>
<circle cx="229.5" cy="68.6" r=".36" fill="#f0f"/>
<circle cx="229.5" cy="68.6" r=".36" fill="none" stroke="#f0f" stroke-width=".17"/>
<circle cx="224" cy="22.9" r=".34" fill="#f0f"/>
<circle cx="224" cy="22.9" r=".34" fill="none" stroke="#f0f" stroke-width=".17"/>
<circle cx="227.7" cy="22.9" r=".34" fill="#f0f"/>
<circle cx="227.7" cy="22.9" r=".34" fill="none" stroke="#f0f" stroke-width=".17"/>
<circle cx="231.3" cy="22.9" r=".34" fill="#f0f"/>
<circle cx="231.3" cy="22.9" r=".34" fill="none" stroke="#f0f" stroke-width=".17"/>
<circle cx="235" cy="22.9" r=".34" fill="#f0f"/>
<circle cx="235" cy="22.9" r=".34" fill="none" stroke="#f0f" stroke-width=".17"/>
<circle cx="273.4" cy="46.6" r=".35" fill="#f0f"/>
<circle cx="273.4" cy="46.6" r=".35" fill="none" stroke="#f0f" stroke-width=".17"/>
<circle cx="273.4" cy="44.8" r=".34" fill="#f0f"/>
<circle cx="273.4" cy="44.8" r=".34" fill="none" stroke="#f0f" stroke-width=".17"/>
<circle cx="273.4" cy="50.3" r=".34" fill="#f0f"/>
<circle cx="273.4" cy="50.3" r=".34" fill="none" stroke="#f0f" stroke-width=".17"/>
<circle cx="273.4" cy="48.5" r=".34" fill="#f0f"/>
<circle cx="273.4" cy="48.5" r=".34" fill="none" stroke="#f0f" stroke-width=".17"/>
<circle cx="273.4" cy="52.1" r=".34" fill="#f0f"/>
<circle cx="273.4" cy="52.1" r=".34" fill="none" stroke="#f0f" stroke-width=".17"/>
<circle cx="211.2" cy="145.4" r=".36" fill="#f0f"/>
<circle cx="211.2" cy="145.4" r=".36" fill="none" stroke="#f0f" stroke-width=".17"/>
<circle cx="205.7" cy="145.4" r=".34" fill="#f0f"/>
<circle cx="205.7" cy="145.4" r=".34" fill="none" stroke="#f0f" stroke-width=".17"/>
<circle cx="205.7" cy="160" r=".34" fill="#f0f"/>
<circle cx="205.7" cy="160" r=".34" fill="none" stroke="#f0f" stroke-width=".17"/>
<circle cx="211.2" cy="158.2" r=".36" fill="#f0f"/>
<circle cx="211.2" cy="158.2" r=".36" fill="none" stroke="#f0f" stroke-width=".17"/>
<circle cx="247.8" cy="160" r=".36" fill="#f0f"/>
<circle cx="247.8" cy="160" r=".36" fill="none" stroke="#f0f" stroke-width=".17"/>
<circle cx="247.8" cy="161.8" r=".36" fill="#f0f"/>
<circle cx="247.8" cy="161.8" r=".36" fill="none" stroke="#f0f" stroke-width=".17"/>
<circle cx="247.8" cy="158.2" r=".36" fill="#f0f"/>
<circle cx="247.8" cy="158.2" r=".36" fill="none" stroke="#f0f" stroke-width=".17"/>
<circle cx="200.2" cy="161.8" r=".34" fill="#f0f"/>
<circle cx="200.2" cy="161.8" r=".34" fill="none" stroke="#f0f" stroke-width=".17"/>
<circle cx="229.5" cy="116.1" r=".36" fill="#f0f"/>
<circle cx="229.5" cy="116.1" r=".36" fill="none" stroke="#f0f" stroke-width=".17"/>
<circle cx="229.5" cy="79.5" r=".36" fill="#f0f"/>
<circle cx="229.5" cy="79.5" r=".36" fill="none" stroke="#f0f" stroke-width=".17"/>
<circle cx="249.6" cy="52.1" r=".34" fill="#f0f"/>
<circle cx="249.6" cy="52.1" r=".34" fill="none" stroke="#f0f" stroke-width=".17"/>
<circle cx="246" cy="50.3" r=".34" fill="#f0f"/>
<circle cx="246" cy="50.3" r=".34" fill="none" stroke="#f0f" stroke-width=".17"/>
<circle cx="242.3" cy="48.5" r=".34" fill="#f0f"/>
<circle cx="242.3" cy="48.5" r=".34" fill="none" stroke="#f0f" stroke-width=".17"/>
<circle cx="238.6" cy="46.6" r=".37" fill="#f0f"/>
<circle cx="238.6" cy="46.6" r=".37" fill="none" stroke="#f0f" stroke-width=".17"/>
<g font-size="3.8">
<text x="63.1" y="18.8">DEVELOPMENT</text>
<text x="92.1" y="18.8">BOARD</text>
</g>
<text font-size="3.5" fill="#000080" x="128.9" y="47.9">U1</text>
<text font-size="2.9" fill="#000080" x="227.7" y="122.5">D2</text>
<g font-size="1.7">
<text x="115.7" y="47.2" transform="rotate(-90 115.7 47.2)">32</text>
<text x="117.6" y="47.2" transform="rotate(-90 117.6 47.2)">11</text>
<text x="144.9" y="53.6">2</text>
<text x="144.9" y="49.9">14</text>
<text x="144.9" y="55.4">3</text>
<text x="144.9" y="59">5</text>
<text x="144.9" y="57.2">4</text>
<text x="144.9" y="62.7">7</text>
<text x="144.9" y="60.9">6</text>
<text x="144.9" y="70">35</text>
<text x="144.9" y="68.2">34</text>
<text x="144.9" y="71.8">36</text>
<text x="144.9" y="66.3">33</text>
<text x="144.9" y="73.7">37</text>
<text x="144.9" y="77.3">39</text>
<text x="144.9" y="75.5">38</text>
<text x="144.9" y="79.2">40</text>
<text x="144.9" y="82.8">15</text>
<text x="144.9" y="88.3">18</text>
<text x="144.9" y="86.4">17</text>
<text x="144.9" y="84.6">16</text>
<text x="109.3" y="91.9">13</text>
<text x="110.3" y="90.1">1</text>
<text x="144.9" y="95.6">26</text>
<text x="144.9" y="93.8">25</text>
<text x="144.9" y="91.9">24</text>
<text x="144.9" y="90.1">23</text>
<text x="144.9" y="99.3">19</text>
<text x="144.9" y="101.1">20</text>
<text x="144.9" y="102.9">21</text>
<text x="144.9" y="104.7">22</text>
<text x="144.9" y="106.6">27</text>
<text x="144.9" y="108.4">28</text>
<text x="144.9" y="110.2">29</text>
<text x="144.9" y="112.1">30</text>
<text x="144.9" y="115.7">8</text>
<text x="144.9" y="117.6">9</text>
<text x="144.9" y="119.4">10</text>
<text x="115.7" y="124.7" transform="rotate(-90 115.7 124.7)">31</text>
<text x="117.6" y="124.7" transform="rotate(-90 117.6 124.7)">12</text>
<text x="223.7" y="126.7">1</text>
<text x="223.7" y="132.2">3</text>
<text x="223.7" y="137.7">4</text>
<text x="241.8" y="132.2">2</text>
<text x="221.8" y="157.8">1</text>
<text x="221.8" y="159.6">2</text>
<text x="221.8" y="161.5">3</text>
<text x="232.6" y="157.8">8</text>
<text x="232.6" y="159.6">7</text>
<text x="232.6" y="161.5">6</text>
<text x="221.8" y="163.3">4</text>
<text x="232.6" y="163.3">5</text>
</g>
<g font-size="1.7" fill="#004080">
<text x="116.9" y="52.9" transform="rotate(-90 116.9 52.9)">VDD</text>
<text x="118.7" y="52.9" transform="rotate(-90 118.7 52.9)">VDD</text>
<text x="131.1" y="51.1">OSC2/CLKOUT</text>
<text x="124.3" y="58.4">RA2/AN2/VREF-/CVREF</text>
<text x="135.8" y="54.7">RA0/AN0</text>
<text x="135.8" y="56.6">RA1/AN1</text>
<text x="120.6" y="63.9">RA5/AN4/SS/HLVDIN/C2OUT</text>
<text x="128.8" y="62.1">RA4/T0CKIC1OUT</text>
<text x="130.4" y="60.2">RA3/AN3VREF+</text>
<text x="126.5" y="67.5">RB0/INT0/FLT0/AN12</text>
<text x="130.8" y="69.3">RB1/INT1/AN10</text>
<text x="131.7" y="71.2">RB2/INT2/AN8</text>
<text x="130.8" y="74.8">RB4/KBI0/AN11</text>
<text x="130.9" y="73">RB3/AN9/CCP2</text>
<text x="131.1" y="76.7">RB5/KBI1/PGM</text>
<text x="127.3" y="84">RC0/T1OSO/T13CKI</text>
<text x="131.4" y="78.5">RB6/KBI2/PGC</text>
<text x="131.4" y="80.3">RB7/KBI3/PGD</text>
<text x="129.3" y="85.8">RC1/T1OSI/CCP2</text>
<text x="130.9" y="87.6">RC2/CCP1/P1A</text>
<text x="131.8" y="89.5">RC3/SCK/SCL</text>
<text x="61.3" y="91.3">1</text>
<text x="61.3" y="93.1">2</text>
<text x="61.3" y="95">3</text>
<text x="113.4" y="91.3">MCLR/Vpp</text>
<text x="113.4" y="93.1">OSC1/CLKIN/RA7</text>
<text x="132.3" y="91.3">RC4/SDI/SDA</text>
<text x="134.1" y="95">RC6/TX/CK</text>
<text x="135.3" y="93.1">RC5/SDO</text>
<text x="61.3" y="96.8">4</text>
<text x="61.3" y="98.6">5</text>
<text x="61.3" y="100.5">6</text>
<text x="134" y="96.8">RC7/RX/DT</text>
<text x="134.7" y="100.5">RD0/PSP0</text>
<text x="134.7" y="102.3">RD1/PSP1</text>
<text x="134.7" y="104.1">RD2/PSP2</text>
<text x="134.7" y="105.9">RD3/PSP3</text>
<text x="134.7" y="107.8">RD4/PSP4</text>
<text x="131" y="111.4">RD6/PSP6/P1C</text>
<text x="131" y="113.2">RD7/PSP7/P1D</text>
<text x="131.1" y="109.6">RD5/PSP5/P1B</text>
<text x="132.5" y="118.7">RE1/WR/AN6</text>
<text x="132.9" y="116.9">RE0/RD/AN5</text>
<text x="116.9" y="120.7" transform="rotate(-90 116.9 120.7)">Vss</text>
<text x="118.7" y="120.7" transform="rotate(-90 118.7 120.7)">Vss</text>
<text x="133" y="120.6">RE2/CS/AN7</text>
</g>
<g font-size="1.6">
<text x="165.9" y="16.6">VCC</text>
<text x="116.5" y="18.5">USB_5V</text>
<text x="70.4" y="82.8">USB_POWER</text>
<text x="209.8" y="141">VCC</text>
</g>
<g font-size="1.6" fill="#000080">
<text x="224.8" y="28">R1</text>
<text x="228" y="30">1K</text>
<text x="228.3" y="27.8">R2</text>
<text x="232.1" y="27.8">R3</text>
<text x="232.3" y="30">1K</text>
<text x="235.4" y="28.2">R4</text>
<text x="235.8" y="29.8">1K</text>
<text x="239.6" y="29.8">1K</text>
<text x="239.9" y="28">R5</text>
<text x="243.2" y="28">R6</text>
<text x="243.2" y="29.8">1K</text>
<text x="246.5" y="28">R7</text>
<text x="246.7" y="30">1K</text>
<text x="250.2" y="28">R8</text>
<text x="250.4" y="29.6">1K</text>
<text x="224.8" y="30.2">1K</text>
<text x="260.6" y="37.1">SW1</text>
<text x="258.8" y="57.2">SW DIP-8</text>
<text x="211.2" y="64.6">LED1</text>
<text x="224" y="64.6">LED</text>
<text x="160" y="68.2">R10</text>
<text x="160" y="71.9">R12</text>
<text x="160" y="70">R11</text>
<text x="160" y="66.4">R9</text>
<text x="171.7" y="68.2">220</text>
<text x="171.7" y="71.9">220</text>
<text x="171.7" y="70">220</text>
<text x="171.7" y="66.4">220</text>
<text x="211.2" y="68.2">LED2</text>
<text x="211.2" y="71.9">LED3</text>
<text x="224" y="68.2">LED</text>
<text x="224" y="71.9">LED</text>
<text x="160" y="73.7">R13</text>
<text x="171.7" y="73.7">220</text>
<text x="211.2" y="75.5">LED4</text>
<text x="224" y="75.5">LED</text>
<text x="211.2" y="79.2">LED5</text>
<text x="224" y="79.2">LED</text>
<text x="59.3" y="88.5">JP1</text>
<text x="53.4" y="103.1">HEADER 6</text>
<text x="171.7" y="104.8">220</text>
<text x="171.7" y="106.6">220</text>
<text x="171.7" y="108.5">220</text>
<text x="171.7" y="115.7">220</text>
<text x="211.2" y="115.7">LED6</text>
<text x="224" y="115.7">LED</text>
<text x="125.3" y="124.9">PIC18F4620</text>
<text x="222.2" y="143.2">LED_RGB COMMON CATHODE</text>
<text x="202.1" y="150.5">R15</text>
<text x="202.1" y="152.3">1K</text>
<text x="207.6" y="150.5">R16</text>
<text x="207.6" y="152.3">1K</text>
<text x="213.1" y="150.5">R17</text>
<text x="213.1" y="152.3">1K</text>
<text x="225" y="156.2">SW2</text>
<text x="225" y="167.1">SW DIP-4</text>
</g>
<g font-size="1.6" fill="#f00">
<text x="251.8" y="40.8">RA1</text>
<text x="251.8" y="38.9">RA0</text>
<text x="251.8" y="44.4">RA3</text>
<text x="251.8" y="46.3">RC0</text>
<text x="251.8" y="42.6">RA2</text>
<text x="178.7" y="53.6">RA0</text>
<text x="251.8" y="48.1">RC1</text>
<text x="251.8" y="49.9">RC2</text>
<text x="251.8" y="51.8">RC3</text>
<text x="178.7" y="55.4">RA1</text>
<text x="178.7" y="57.2">RA2</text>
<text x="178.7" y="59.1">RA3</text>
<text x="154.9" y="66.4">RB0</text>
<text x="154.9" y="68.2">RB1</text>
<text x="154.9" y="71.9">RB3</text>
<text x="154.9" y="70.1">RB2</text>
<text x="178.7" y="70.1">PORTB.2</text>
<text x="178.7" y="68.2">PORTB.1</text>
<text x="178.7" y="71.9">PORTB.3</text>
<text x="178.7" y="66.4">PORTB.0</text>
<text x="154.9" y="73.7">RB4</text>
<text x="178.7" y="73.7">PORTB.4</text>
<text x="180.6" y="82.8">RC0</text>
<text x="180.6" y="84.7">RC1</text>
<text x="180.6" y="86.5">RC2</text>
<text x="180.6" y="88.3">RC3</text>
<text x="156.8" y="99.3">RD0</text>
<text x="156.8" y="101.1">RD1</text>
<text x="156.8" y="104.8">RD3R113</text>
<text x="156.8" y="103">RD2</text>
<text x="156.8" y="106.6">RD4R114</text>
<text x="191.5" y="104.8">PORTD.3</text>
<text x="191.5" y="106.6">PORTD.4</text>
<text x="156.8" y="108.5">RD5R115</text>
<text x="191.5" y="108.5">PORTD.5</text>
<text x="156.8" y="115.8">RE0R116</text>
<text x="193.3" y="157.8">RD0</text>
<text x="193.3" y="159.6">RD1</text>
<text x="193.3" y="161.5">RD2</text>
</g>
<g font-size="1.5" fill="#00f">
<text x="225.9" y="126.5">R-</text>
<text x="225.9" y="132">G-</text>
<text x="225.9" y="137.5">B-</text>
</g>
<g font-size=".6">
<text x="28.5" y=".7">E</text>
<text x="83.7" y=".7">D</text>
<text x="139" y=".7">C</text>
<text x="194.2" y=".7">B</text>
<text x="249.4" y=".7">A</text>
<text x=".3" y="19">E</text>
<text x="277.3" y="19">E</text>
<text x=".3" y="54.1">D</text>
<text x="277.3" y="54.1">D</text>
<text x=".3" y="89.2">C</text>
<text x="277.3" y="89.2">C</text>
<text x=".3" y="124.4">B</text>
<text x="277.3" y="124.4">B</text>
<text x=".3" y="159.5">A</text>
<text x="277.3" y="159.5">A</text>
<text x="28.5" y="177.2">E</text>
<text x="83.7" y="177.2">D</text>
<text x="139" y="177.2">C</text>
<text x="194.2" y="177.2">B</text>
<text x="249.4" y="177.2">A</text>
</g>
</svg>
